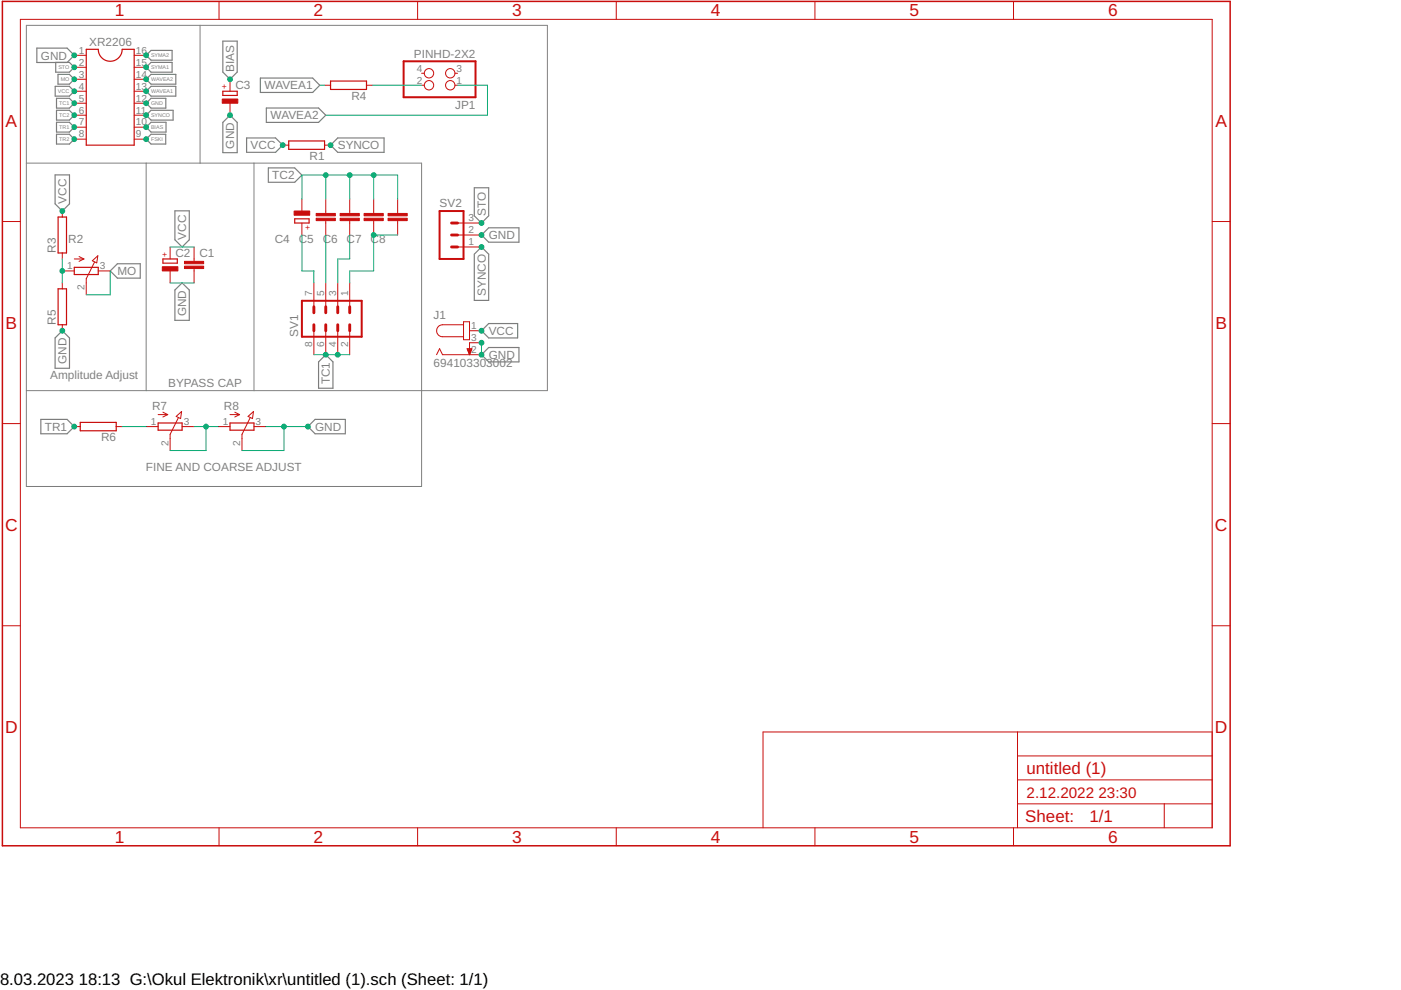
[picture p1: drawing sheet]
<svg xmlns="http://www.w3.org/2000/svg" width="297mm" height="210mm" viewBox="0 0 297 210" stroke-linecap="round" stroke-linejoin="round" font-family="sans-serif">
<path d="M42.4 5.4v29.2M5.6 34.6h83.8v68.5h-83.8v-97.7h110.5v77.4h-110.5M31 34.6v48.2M53.8 34.6v48.2" fill="none" stroke="#808080" stroke-width=".21"/>
<g fill="none" stroke="#808080" stroke-width=".25">
<path d="M11.7 18.3h3l1 1-1 1.1h-3zM11.8 13.2v2.1h2.9l1-1-1-1.1-6.9 .1v-3.1h6.4l1.5 1.5-1.5 1.6M12.3 15.8h2.4l1 1-1 1h-2.4zM31 11.7l1-1h4.5v2.1h-4.5zM31 14.3l1-1.1h4.5v2.1h-4.5zM31 16.8l1-1h5.3v2h-5.3zM31 19.3l1-1h5.3v2.1h-5.3zM47.2 8.7h3.1v6.6l-1.5 1.5-1.6-1.5zM55.2 16.6h11.1l1.5 1.5-1.5 1.5h-11.1zM11.7 37.1h3v6.1l-1.5 1.5-1.5-1.5zM12 25.9h2.7l1 1.1-1 1h-2.7zM12 28.5h2.7l1 1-1 1h-2.7z"/>
<path d="M12 20.8h2.7l1 1.1-1 1h-2.7zM12 23.4h2.7l1 1-1 1.1h-2.7zM31 21.9l1-1.1h3.2v2.1h-3.2zM31 29.5l1-1h3.1v2h-3.1zM31 24.4l1-1h4.7v2.1h-4.7zM32 25.9h3.2v2.1h-3.2l-1-1zM48.8 24.4l1.5 1.6v6.4h-3.1v-6.4zM52.3 29.3h6.1l1.5 1.5-1.5 1.5h-6.1zM56.5 22.9h11l1.6 1.5-1.6 1.6h-11zM56.9 35.6h5.6l1.5 1.5-1.5 1.6h-5.6zM71.6 29.3h9.8v3h-9.8l-1.5-1.5zM100.6 39.8h3v6l-1.5 1.5-1.5-1.5z"/>
<path d="M23.4 57.4l1.5-1.5h4.8v3.1h-4.8zM37.1 44.7h3v6.1l-1.5 1.6-1.5-1.6zM102.1 49.8l1.5-1.5h6.4v3.1h-6.4zM102.1 52.4l1.5 1.5v9.8h-3v-9.8zM13.2 70.1l1.5 1.5v6.5h-3v-6.5zM37.1 61.5l1.5-1.5 1.5 1.5v6.4h-3zM69.1 75.2l1.5 1.5v5.6h-3.1v-5.6zM102.1 75.2l1.5-1.5h6.4v3h-6.4zM102.1 70.1l1.5-1.5h6.1v3h-6.1zM8.7 88.9h5.5l1.5 1.5-1.5 1.6h-5.5zM65.3 90.4l1.5-1.5h6.4v3.1h-6.4z"/>
</g>
<path d="M18.3 10.5h2.5a2.54 2.54 0 0 0 2.6 2.5 2.54 2.54 0 0 0 2.5-2.5h2.5v20.3h-10.1zM47.2 19.3h3.1v.9h-3.1zM70.1 17.2h7.6v1.8h-7.6zM61.2 29.9h7.6v1.8h-7.6zM12.3 46h1.8v7.6h-1.8zM15.7 56.7h5.1v1.5h-5.1zM34.5 54.9h3.1v.9h-3.1zM62.5 46.4h3v.9h-3zM12.3 61.2h1.8v7.7h-1.8zM17 89.6h7.6v1.7h-7.6zM33.5 89.7h5.1v1.5h-5.1zM48.8 89.7h5v1.5h-5z" fill="none" stroke="#c90d0c" stroke-width=".25"/>
<g fill="none" stroke="#c90d0c" stroke-width=".21">
<path d="M4.3 4.1h252.7v171.4h-252.7zM15.7 11.7h2.6M15.7 14.3h2.6M15.7 16.8h2.6M15.7 19.3h2.6M28.4 11.7h2.6M28.4 14.3h2.6M28.4 16.8h2.6M28.4 19.3h2.6M46.4 .3v3.8M48.8 16.8v2.5M68.8 18.1h1.3"/>
<path d="M77.7 18.1h1.3M88.5 .3v3.8M89.4 18.1h.6M89.4 15.5h.6M96.5 18.1h.5M96.5 15.5h.5M130.7 .3v3.8M172.8 .3v3.8M214.9 .3v3.8M15.7 21.9h2.6M15.7 24.4h2.6M15.7 27h2.6"/>
<path d="M15.7 29.5h2.6M28.4 21.9h2.6M28.4 24.4h2.6M28.4 27h2.6M28.4 29.5h2.6M48.8 21.9v2.5M59.9 30.8h1.3M68.8 30.8h1.3M.5 47h3.8M13.2 57.4h2.5M13.2 44.7v1.3M13.2 53.6v1.3"/>
<path d="M13.2 60v1.2M15.7 54.9h2.1M16.8 54.4l1 .5M17.8 54.9l-1 .5M19.6 55.3l1.1-1.1-.2 1.5zM20 55.6l-1.7 3.5v3.4M20.8 57.4h2.6M36.1 52.4v2.5M36.1 57.4v2.6M41.1 52.4v3M41.1 56.9v3.1M64 42.2v2.5"/>
<path d="M64 47.3v2.5M66.5 60v5M69.1 42.2v3.1M69.1 46.8v3M69.1 60v5M71.6 60v5M74.1 42.2v3.1M74.1 46.8v3M74.1 60v5M79.2 42.2v3.1M79.2 46.8v3M84.3 42.2v3.1"/>
<path d="M84.3 46.8v3M97 52.4h5.1M97 49.8h5.1M97 47.3h5.1M257 47h3.8M13.2 68.9v1.2M66.5 70.1v5.1M69.1 70.1v5.1M71.6 70.1v5.1M74.1 70.1v5.1M92.6 75.2l.6-1.3 .6 1.3h8.3M98.3 68.9h-4.5a1.27 1.27 0 0 0-1.2 1.2 1.27 1.27 0 0 0 1.2 1.3h4.5"/>
<path d="M98.3 68.2h1.2v3.8h-1.2zM99 73.9h1.1l-.6 1.3zM99.1 74h.9M99.1 74.2h.9M99.2 74.3h.7M99.2 74.4h.7M99.3 74.5h.5M99.3 74.7h.5M99.4 74.8h.3M99.4 74.9h.3M99.5 75h.1M99.5 75.1h.1"/>
<path d="M99.5 70.1h2.6M102.1 72.7h-2.6v2.5M.5 89.8h3.8M15.7 90.4h1.3M24.6 90.4h1.3M31 90.4h2.5M33.5 87.9h2.1M34.5 87.4l1.1 .5M35.6 87.9l-1.1 .5M37.4 88.3l1.1-1.1-.2 1.6zM37.8 88.6l-1.7 3.5v3.4M38.6 90.4h2.5"/>
<path d="M46.2 90.4h2.6M48.8 87.9h2M49.8 87.4l1 .5M50.8 87.9l-1 .5M52.6 88.3l1.1-1.1-.2 1.6zM53 88.6l-1.7 3.5v3.4M53.8 90.4h2.6M257 89.8h3.8M.5 132.7h3.8M257 132.7h3.8M215.7 155.2v20.3M257 155.2h-95.2v20.3"/>
<path d="M46.4 175.5v3.8M88.5 175.5v3.8M130.7 175.5v3.8M172.8 175.5v3.8M214.9 175.5v3.8M215.7 170.4h41.3M215.7 165.4h41.3M215.7 160.3h41.3M246.8 170.4v5.1"/>
<circle cx="91" cy="15.5" r=".99"/>
<circle cx="91" cy="18.1" r=".99"/>
<circle cx="95.5" cy="18.1" r=".99"/>
<circle cx="95.5" cy="15.5" r=".99"/>
</g>
<path d="M.5 .3h260.3v179h-260.3z" fill="none" stroke="#c90d0c" stroke-width=".32"/>
<g fill="#c90d0c" stroke="#c90d0c" stroke-width=".21">
<path d="M47.1 21h3.3v.9h-3.3z"/>
<path d="M34.4 56.6h3.3v.8h-3.3z"/>
<path d="M39.1 55.4h4.1v.5h-4.1z"/>
<path d="M39.1 56.4h4.1v.5h-4.1z"/>
<path d="M62.4 44.7h3.3v.9h-3.3z"/>
<path d="M67 46.3h4.1v.5h-4.1z"/>
<path d="M67 45.3h4.1v.5h-4.1z"/>
<path d="M72.1 46.3h4.1v.5h-4.1z"/>
<path d="M72.1 45.3h4.1v.5h-4.1z"/>
<path d="M77.2 46.3h4.1v.5h-4.1z"/>
<path d="M77.2 45.3h4.1v.5h-4.1z"/>
<path d="M82.3 46.3h4v.5h-4z"/>
<path d="M82.3 45.3h4v.5h-4z"/>
</g>
<path d="M85.6 13h15.2v7.6h-15.2zM93.2 44.7h5.1v10.2h-5.1zM64 63.8h12.7v7.6h-12.7z" fill="none" stroke="#c90d0c" stroke-width=".42"/>
<path d="M95.7 47.3h1.3M95.7 49.8h1.3M95.7 52.4h1.3M66.5 65v1.3M66.5 68.9v1.2M69.1 65v1.3M69.1 68.9v1.2M71.6 65v1.3M71.6 68.9v1.2M74.1 65v1.3M74.1 68.9v1.2" fill="none" stroke="#c90d0c" stroke-width=".61"/>
<g fill="#0dab76" stroke="#0dab76" stroke-width=".21">
<circle cx="31" cy="11.7" r=".51"/>
<circle cx="31" cy="14.3" r=".51"/>
<circle cx="31" cy="16.8" r=".51"/>
<circle cx="31" cy="19.3" r=".51"/>
<circle cx="31" cy="21.9" r=".51"/>
<circle cx="15.7" cy="11.7" r=".51"/>
<circle cx="48.8" cy="24.4" r=".51"/>
<circle cx="65.3" cy="90.4" r=".51"/>
<circle cx="60.2" cy="90.4" r=".51"/>
<circle cx="13.2" cy="70.1" r=".51"/>
<circle cx="102.1" cy="75.2" r=".51"/>
<circle cx="102.1" cy="72.7" r=".51"/>
<circle cx="102.1" cy="49.8" r=".51"/>
<circle cx="31" cy="24.4" r=".51"/>
<circle cx="70.1" cy="30.8" r=".51"/>
<circle cx="102.1" cy="52.4" r=".51"/>
<circle cx="31" cy="27" r=".51"/>
<circle cx="48.8" cy="16.8" r=".51"/>
<circle cx="31" cy="29.5" r=".51"/>
<circle cx="15.7" cy="29.5" r=".51"/>
<circle cx="15.7" cy="27" r=".51"/>
<circle cx="15.7" cy="90.4" r=".51"/>
<circle cx="15.7" cy="24.4" r=".51"/>
<circle cx="79.2" cy="37.1" r=".51"/>
<circle cx="74.1" cy="37.1" r=".51"/>
<circle cx="69.1" cy="37.1" r=".51"/>
<circle cx="15.7" cy="21.9" r=".51"/>
<circle cx="69.1" cy="75.2" r=".51"/>
<circle cx="71.6" cy="75.2" r=".51"/>
<circle cx="15.7" cy="19.3" r=".51"/>
<circle cx="13.2" cy="44.7" r=".51"/>
<circle cx="59.9" cy="30.8" r=".51"/>
<circle cx="102.1" cy="70.1" r=".51"/>
<circle cx="15.7" cy="16.8" r=".51"/>
<circle cx="15.7" cy="14.3" r=".51"/>
<circle cx="102.1" cy="47.3" r=".51"/>
<circle cx="43.7" cy="90.4" r=".51"/>
<circle cx="13.2" cy="57.4" r=".51"/>
<circle cx="79.2" cy="49.8" r=".51"/>
</g>
<g fill="none" stroke="#0dab76" stroke-width=".21">
<path d="M67.8 18.1h1M79 18.1h10.4M97 18.1h6.4v6.3h-34.3M69.1 37.1v5.1M74.1 37.1v5.1M79.2 37.1v5.1M13.2 54.9v5.1M23.4 57.4v5.1h-5.1M36.1 60h5M36.1 52.4h5M64 42.2v-5.1h20.3v5.1M64 49.8v7.6h2.5v2.6"/>
<path d="M69.1 49.8v10.2M74.1 49.8v5.1h-2.5v5.1M84.3 49.8h-5.1v7.6h-5.1v2.6M66.5 75.2h7.6M102.1 72.7v2.5M25.9 90.4h5.1M41.1 90.4h5.1M43.7 90.4v5.1h-7.6M56.4 90.4h8.9M60.2 90.4v5.1h-8.9"/>
</g>
<g font-size="3.7" fill="#c90d0c">
<text x="24.4" y="3.5">1</text>
<text x="66.5" y="3.5">2</text>
<text x="108.6" y="3.5">3</text>
<text x="150.7" y="3.5">4</text>
<text x="192.8" y="3.5">5</text>
<text x="234.9" y="3.5">6</text>
<text x="1.2" y="26.8">A</text>
<text x="257.7" y="26.8">A</text>
<text x="1.2" y="69.7">B</text>
<text x="257.7" y="69.7">B</text>
<text x="1.1" y="112.5">C</text>
<text x="257.6" y="112.5">C</text>
<text x="1.1" y="155.4">D</text>
<text x="257.6" y="155.4">D</text>
<text x="24.4" y="178.7">1</text>
<text x="66.5" y="178.7">2</text>
<text x="108.6" y="178.7">3</text>
<text x="150.7" y="178.7">4</text>
<text x="192.8" y="178.7">5</text>
<text x="234.9" y="178.7">6</text>
</g>
<g font-size="3.6" fill="#c90d0c">
<text x="217.6" y="164.1">untitled (1)</text>
<text x="217.4" y="174.4">Sheet:</text>
<text x="231" y="174.2">1/1</text>
</g>
<g font-size="3.5">
<text x="0" y="208.9">8.03.2023</text>
<text x="16.7" y="208.9">18:13 G:\Okul Elektronik\xr\untitled (1).sch (Sheet: 1/1)</text>
</g>
<g font-size="3.2" fill="#c90d0c">
<text x="217.6" y="169.2">2.12.2022</text>
<text x="232.9" y="169.2">23:30</text>
</g>
<g font-size="2.5" fill="#808080">
<text x="18.9" y="9.8">XR2206</text>
<text x="8.7" y="12.6">GND</text>
<text x="49.6" y="15.3" transform="rotate(-90 49.6 15.3)">BIAS</text>
<text x="87.8" y="12.2">PINHD-2X2</text>
<text x="49.9" y="18.9">C3</text>
<text x="56.1" y="19">WAVEA1</text>
<text x="74.5" y="21.2">R4</text>
<text x="96.5" y="23">JP1</text>
<text x="57.3" y="25.3">WAVEA2</text>
<text x="49.6" y="31.5" transform="rotate(-90 49.6 31.5)">GND</text>
<text x="53.1" y="31.7">VCC</text>
<text x="65.6" y="33.9">R1</text>
<text x="71.6" y="31.7">SYNCO</text>
<text x="57.7" y="38">TC2</text>
<text x="14.1" y="43.2" transform="rotate(-90 14.1 43.2)">VCC</text>
<text x="93.2" y="44">SV2</text>
<text x="103" y="45.8" transform="rotate(-90 103 45.8)">STO</text>
<text x="11.8" y="53.6" transform="rotate(-90 11.8 53.6)">R3</text>
<text x="14.5" y="51.5">R2</text>
<text x="39.5" y="50.8" transform="rotate(-90 39.5 50.8)">VCC</text>
<text x="58.3" y="51.6">C4</text>
<text x="63.3" y="51.6">C5</text>
<text x="68.4" y="51.6">C6</text>
<text x="73.5" y="51.6">C7</text>
<text x="78.6" y="51.6">C8</text>
<text x="103.6" y="50.7">GND</text>
<text x="24.9" y="58.3">MO</text>
<text x="37.2" y="54.4">C2</text>
<text x="42.3" y="54.4">C1</text>
<text x="103" y="62.7" transform="rotate(-90 103 62.7)">SYNCO</text>
<text x="11.8" y="68.9" transform="rotate(-90 11.8 68.9)">R5</text>
<text x="39.5" y="67" transform="rotate(-90 39.5 67)">GND</text>
<text x="63.2" y="71.4" transform="rotate(-90 63.2 71.4)">SV1</text>
<text x="91.9" y="67.6">J1</text>
<text x="103.6" y="71">VCC</text>
<text x="14.1" y="77.2" transform="rotate(-90 14.1 77.2)">GND</text>
<text x="91.9" y="77.8">694103303002</text>
<text x="103.6" y="76.1">GND</text>
<text x="10.7" y="80.3">Amplitude Adjust</text>
<text x="35.7" y="82.1">BYPASS CAP</text>
<text x="70" y="81.5" transform="rotate(-90 70 81.5)">TC1</text>
<text x="32.3" y="87">R7</text>
<text x="47.5" y="87">R8</text>
<text x="9.5" y="91.3">TR1</text>
<text x="21.4" y="93.6">R6</text>
<text x="66.8" y="91.3">GND</text>
<text x="30.9" y="99.8">FINE AND COARSE ADJUST</text>
</g>
<g font-size="2.1" fill="#808080">
<text x="16.7" y="11.4">1</text>
<text x="28.8" y="11.4">16</text>
<text x="16.7" y="13.9">2</text>
<text x="16.7" y="16.5">3</text>
<text x="28.8" y="16.5">14</text>
<text x="28.8" y="13.9">15</text>
<text x="88.4" y="17.7">2</text>
<text x="88.4" y="15.2">4</text>
<text x="96.8" y="17.7">1</text>
<text x="96.8" y="15.2">3</text>
<text x="16.7" y="19">4</text>
<text x="16.7" y="21.5">5</text>
<text x="28.8" y="21.5">12</text>
<text x="28.8" y="19">13</text>
<text x="16.7" y="24.1">6</text>
<text x="16.7" y="26.6">7</text>
<text x="16.7" y="29.1">8</text>
<text x="28.8" y="29.1">9</text>
<text x="28.8" y="26.6">10</text>
<text x="28.8" y="24.1">11</text>
<text x="99.3" y="46.9">3</text>
<text x="99.3" y="52">1</text>
<text x="99.3" y="49.5">2</text>
<text x="14.2" y="57.1">1</text>
<text x="21.2" y="57.1">3</text>
<text x="17.9" y="61.5" transform="rotate(-90 17.9 61.5)">2</text>
<text x="66.2" y="62.7" transform="rotate(-90 66.2 62.7)">7</text>
<text x="68.7" y="62.7" transform="rotate(-90 68.7 62.7)">5</text>
<text x="71.3" y="62.7" transform="rotate(-90 71.3 62.7)">3</text>
<text x="73.8" y="62.7" transform="rotate(-90 73.8 62.7)">1</text>
<text x="99.9" y="69.8">1</text>
<text x="66.2" y="73.7" transform="rotate(-90 66.2 73.7)">8</text>
<text x="68.7" y="73.7" transform="rotate(-90 68.7 73.7)">6</text>
<text x="71.3" y="73.7" transform="rotate(-90 71.3 73.7)">4</text>
<text x="73.8" y="73.7" transform="rotate(-90 73.8 73.7)">2</text>
<text x="99.9" y="74.9">2</text>
<text x="99.9" y="72.3">3</text>
<text x="32" y="90.1">1</text>
<text x="35.7" y="94.5" transform="rotate(-90 35.7 94.5)">2</text>
<text x="39" y="90.1">3</text>
<text x="47.2" y="90.1">1</text>
<text x="50.9" y="94.5" transform="rotate(-90 50.9 94.5)">2</text>
<text x="54.2" y="90.1">3</text>
</g>
<g font-size="1.8" fill="#c90d0c">
<text x="48.2" y="18.9" transform="rotate(-90 48.2 18.9)">+</text>
<text x="65.9" y="48.7" transform="rotate(-90 65.9 48.7)">+</text>
<text x="35.5" y="54.5" transform="rotate(-90 35.5 54.5)">+</text>
</g>
<g font-size="1.1" fill="#808080">
<text x="12.4" y="14.7">STO</text>
<text x="12.9" y="17.2">MO</text>
<text x="32" y="12.1">SYMA2</text>
<text x="32" y="14.7">SYMA1</text>
<text x="32" y="17.2">WAVEA2</text>
<text x="12.3" y="19.7">VCC</text>
<text x="12.5" y="22.3">TC1</text>
<text x="32" y="19.8">WAVEA1</text>
<text x="32" y="22.3">GND</text>
<text x="12.5" y="29.9">TR2</text>
<text x="12.5" y="27.4">TR1</text>
<text x="12.5" y="24.8">TC2</text>
<text x="32" y="24.8">SYNCO</text>
<text x="32" y="27.4">BIAS</text>
<text x="32" y="29.9">FSKI</text>
</g>
</svg>
